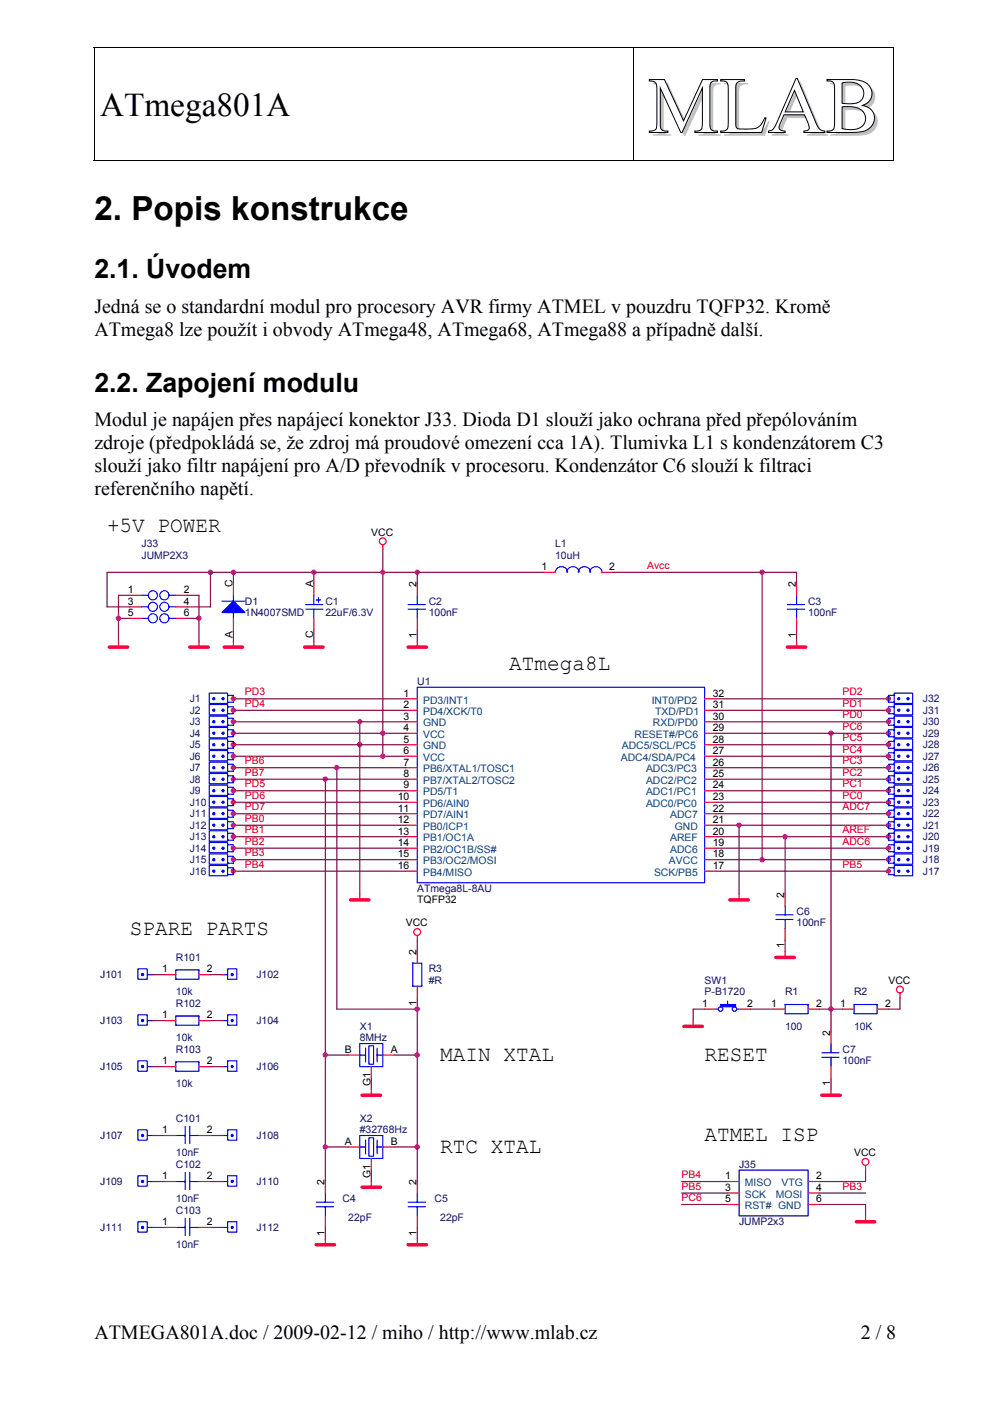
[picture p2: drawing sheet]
<svg xmlns="http://www.w3.org/2000/svg" width="210mm" height="297mm" viewBox="0 0 210 297" stroke-linecap="round" stroke-linejoin="round" font-family="sans-serif">
<g fill="#fff" stroke="#000" stroke-width=".21">
<path d="M137.7 16.9h3.2l4 8.7 4-8.7h3.2v.3a1.17 1.17 0 0 0-1.6 1.2v8.2a1.16 1.16 0 0 0 1.6 1.2v.3h-4.8v-.3a1.29 1.29 0 0 0 1.3-.3 1.29 1.29 0 0 0 .3-1.4v-7.5l-4.3 9.5h-.3l-4.3-9.5v8a1.14 1.14 0 0 0 1.6 1.2v.3h-3.9v-.3a1.29 1.29 0 0 0 1.3-.3 1.29 1.29 0 0 0 .3-1.4v-7.3a1.32 1.32 0 0 0-1.6-1.6z" fill-rule="evenodd"/>
<path d="M152.8 16.9h5.1v.3a1.36 1.36 0 0 0-1.9 1.2v8a.77 .77 0 0 0 .8 .9h2.3a2.71 2.71 0 0 0 2.8-1.8l.3-.5h.2l-.9 3.1h-8.7v-.3a1.32 1.32 0 0 0 1.6-1.7v-7.7a1.15 1.15 0 0 0-1.6-1.2z" fill-rule="evenodd"/>
<path d="M168.8 16.6h.2l4 9.3a2.25 2.25 0 0 0 1.9 1.9v.3h-4.5v-.3a.92 .92 0 0 0 1.1-.4 .92 .92 0 0 0-.1-1.1l-.8-2h-4.4l-.7 1.8a.96 .96 0 0 0 .1 1.5l.9 .2v.3h-3.6v-.3a2.38 2.38 0 0 0 1.9-2zM168.4 19.2l-1.9 4.5h3.8z" fill-rule="evenodd"/>
<path d="M175.3 16.9h5.5a4 4 0 0 1 3.9 2 2.59 2.59 0 0 1-1.8 3.5 2.77 2.77 0 0 1 2.5 2.7 2.77 2.77 0 0 1-2.5 2.8l-1.4 .2h-6.2v-.3a1.31 1.31 0 0 0 1.4-.4 1.31 1.31 0 0 0 .3-1.3v-7.2a1.3 1.3 0 0 0-.3-1.4 1.3 1.3 0 0 0-1.4-.3zM178.5 17.6v4.3a5.6 5.6 0 0 0 3.9-.5 2.31 2.31 0 0 0 .5-2.5 2.31 2.31 0 0 0-2.2-1.4l-1.1-.1zM178.5 22.7v4.6a4.3 4.3 0 0 0 4.6-.8 2.42 2.42 0 0 0-2-3.8z" fill-rule="evenodd"/>
</g>
<path d="M19.9 10h.2v.2h-.2zM189.4 10h.2v.2h-.2zM189.4 33.9h.2v.2h-.2z" fill="#000"/>
<path d="M19.9 10.1h169.7M20 10.2v23.9M134.3 10.2v23.9M189.5 10.2v23.9M19.9 34h114.3M134.4 34h55" fill="none" stroke="#000" stroke-width=".21"/>
<g fill="none" stroke="#00f" stroke-width=".24">
<path d="M30 126.2h1.5M30 128.7h1.5M30 131.1h1.5M35.8 126.2h1.5M35.8 128.7h1.5M35.8 131.1h1.5M47.1 127.4h4.8M49.5 126.2v1.2M49.5 129.9v1.2M64.8 129.2h3.7M64.8 128.2h3.7M66.5 126.2v2"/>
<path d="M66.5 129.2v1.9M67 127.2h1M67.5 126.7v1M86.5 129.2h3.7M86.5 128.2h3.7M88.5 126.2v2M88.5 129.2v1.9M120.4 121.3a1.33 1.33 0 0 0-1.4-1.2 1.33 1.33 0 0 0-1.3 1.2M122.8 121.3a1.32 1.32 0 0 0-1.3-1.2 1.32 1.32 0 0 0-1.3 1.2M125.2 121.3a1.32 1.32 0 0 0-1.3-1.2 1.32 1.32 0 0 0-1.3 1.2M127.7 121.3a1.32 1.32 0 0 0-1.4-1.2 1.32 1.32 0 0 0-1.3 1.2M166.9 129.2h3.7"/>
<path d="M166.9 128.2h3.7M168.9 126.2v2M168.9 129.2v1.9M44.4 146.9h3.9v2.2h-3.9zM44.4 149.4h3.9v2.2h-3.9zM44.4 159.1h3.9v2.2h-3.9zM44.4 151.8h3.9v2.2h-3.9zM44.4 154.2h3.9v2.2h-3.9zM44.4 156.7h3.9v2.2h-3.9zM48.3 147.4h1.2v1.5h-1.2M48.3 149.9h1.2v1.4h-1.2M48.3 159.6h1.2v1.5h-1.2"/>
<path d="M48.3 152.3h1.2v1.5h-1.2M48.3 154.7h1.2v1.5h-1.2M48.3 157.2h1.2v1.4h-1.2M88.5 145.7h60.9v41.5h-60.9zM189.6 149.4h3.9v2.2h-3.9zM189.6 154.2h3.9v2.2h-3.9zM189.6 159.1h3.9v2.2h-3.9zM189.6 156.7h3.9v2.2h-3.9zM189.6 151.8h3.9v2.2h-3.9zM189.6 146.9h3.9v2.2h-3.9zM189.6 149.9h-1.2v1.4h1.2M189.6 154.7h-1.2v1.5h1.2"/>
<path d="M189.6 159.6h-1.2v1.5h1.2M189.6 157.2h-1.2v1.4h1.2M189.6 152.3h-1.2v1.5h1.2M189.6 147.4h-1.2v1.5h1.2M44.4 161.6h3.9v2.1h-3.9zM44.4 178.6h3.9v2.2h-3.9zM44.4 176.2h3.9v2.2h-3.9zM44.4 171.3h3.9v2.2h-3.9zM44.4 164h3.9v2.2h-3.9zM44.4 173.7h3.9v2.2h-3.9zM44.4 166.4h3.9v2.2h-3.9zM44.4 168.9h3.9v2.2h-3.9z"/>
<path d="M48.3 162.1h1.2v1.4h-1.2M48.3 179.1h1.2v1.5h-1.2M48.3 176.7h1.2v1.4h-1.2M48.3 171.8h1.2v1.4h-1.2M48.3 164.5h1.2v1.4h-1.2M48.3 174.2h1.2v1.5h-1.2M48.3 166.9h1.2v1.5h-1.2M48.3 169.4h1.2v1.4h-1.2M189.6 178.6h3.9v2.2h-3.9zM189.6 171.3h3.9v2.2h-3.9zM189.6 164h3.9v2.2h-3.9zM189.6 161.6h3.9v2.1h-3.9z"/>
<path d="M189.6 176.2h3.9v2.2h-3.9zM189.6 173.7h3.9v2.2h-3.9zM189.6 168.9h3.9v2.2h-3.9zM189.6 166.4h3.9v2.2h-3.9zM189.6 179.1h-1.2v1.5h1.2M189.6 171.8h-1.2v1.4h1.2M189.6 164.5h-1.2v1.4h1.2M189.6 162.1h-1.2v1.4h1.2M189.6 176.7h-1.2v1.4h1.2M189.6 174.2h-1.2v1.5h1.2M189.6 169.4h-1.2v1.4h1.2M189.6 166.9h-1.2v1.5h1.2"/>
<path d="M44.4 181.1h3.9v2.1h-3.9zM44.4 183.5h3.9v2.2h-3.9zM48.3 181.5h1.2v1.5h-1.2M48.3 184h1.2v1.4h-1.2M164.5 194.9h3.6M164.5 194h3.6M166.5 192v2M166.5 194.9v2M189.6 183.5h3.9v2.2h-3.9zM189.6 181.1h3.9v2.1h-3.9zM189.6 184h-1.2v1.4h1.2M189.6 181.5h-1.2v1.5h1.2"/>
<path d="M29.3 205.4h1.9v2.2h-1.9zM29.3 215.2h1.9v2.2h-1.9zM31.2 206.7h1.2M31.2 216.4h1.2M37.3 205.7h4.9v1.9h-4.9zM37.3 215.4h4.9v2h-4.9zM47.1 206.7h1.2M47.1 216.4h1.2M48.3 215.2h1.9v2.2h-1.9zM48.3 205.4h1.9v2.2h-1.9zM87.5 204.2h2v4.9h-2zM151.8 214h.5"/>
<path d="M154.3 212.2v.8M156.2 214h.5M166.5 213h4.8v1.9h-4.8zM181.1 213h4.8v1.9h-4.8zM29.3 239.5h1.9v2.2h-1.9zM29.3 224.9h1.9v2.2h-1.9zM31.2 226.1h1.2M37.3 225.1h4.9v2h-4.9zM39.2 238.8v3.7M40.2 238.8v3.7M47.1 226.1h1.2M48.3 224.9h1.9v2.2h-1.9z"/>
<path d="M48.3 239.5h1.9v2.2h-1.9zM76.3 221.3h4.9v4.8h-4.9zM76.3 223.7h1.2M77.5 222.2v2.9M78.2 221.7h1v3.9h-1zM79.9 222.2v2.9M79.9 223.7h1.3M174.2 224.2h3.7M174.2 223.2h3.7M176.2 221.3v1.9M176.2 224.2v1.9M29.3 249.3h1.9v2.2h-1.9z"/>
<path d="M29.3 259h1.9v2.2h-1.9zM31.2 250.5h1.2M31.2 240.7h1.2M37.3 250.5h1.9M37.3 240.7h1.9M39.2 248.6v3.6M39.2 258.3v3.7M40.2 250.5h2M40.2 248.6v3.6M40.2 258.3v3.7M40.2 240.7h2M47.1 250.5h1.2"/>
<path d="M47.1 240.7h1.2M48.3 259h1.9v2.2h-1.9zM48.3 249.3h1.9v2.2h-1.9zM67 255.9h3.7M67 254.9h3.7M69 252.9v2M69 255.9v1.9M76.3 240.7h4.9v4.9h-4.9zM76.3 243.2h1.2M77.5 241.7v2.9M78.2 241.2h1v3.9h-1zM79.9 243.2h1.3"/>
<path d="M79.9 241.7v2.9M86.5 255.9h3.7M86.5 254.9h3.7M88.5 252.9v2M88.5 255.9v1.9M156.7 248.1h14.6v9.7h-14.6zM31.2 260.2h1.2M37.3 260.2h1.9M40.2 260.2h2M47.1 260.2h1.2"/>
<circle cx="32.4" cy="126.2" r=".97"/>
<circle cx="32.4" cy="131.1" r=".96"/>
<circle cx="32.4" cy="128.7" r=".96"/>
<circle cx="34.8" cy="126.2" r=".97"/>
<circle cx="34.9" cy="128.7" r=".96"/>
<circle cx="34.9" cy="131.1" r=".96"/>
<circle cx="152.8" cy="213.9" r=".48"/>
<circle cx="155.7" cy="213.9" r=".48"/>
</g>
<g fill="#00f" stroke="#00f" stroke-width=".24">
<path d="M152.8 213h3.2v.4h-3.2z" fill-rule="evenodd"/>
<path d="M47.1 129.9l2.4-2.5 2.4 2.5z" fill-rule="evenodd"/>
<circle cx="47.3" cy="148.1" r=".23"/>
<circle cx="45.3" cy="148.1" r=".23"/>
<circle cx="47.3" cy="162.8" r=".23"/>
<circle cx="45.3" cy="162.8" r=".23"/>
<circle cx="190.6" cy="179.8" r=".23"/>
<circle cx="192.5" cy="179.8" r=".23"/>
<circle cx="47.3" cy="150.6" r=".23"/>
<circle cx="45.3" cy="150.6" r=".23"/>
<circle cx="30.2" cy="250.5" r=".23"/>
<circle cx="47.3" cy="179.8" r=".23"/>
<circle cx="45.3" cy="179.8" r=".23"/>
<circle cx="190.6" cy="172.5" r=".23"/>
<circle cx="192.5" cy="172.5" r=".23"/>
<circle cx="190.6" cy="150.6" r=".23"/>
<circle cx="192.5" cy="150.6" r=".23"/>
<circle cx="47.3" cy="160.3" r=".23"/>
<circle cx="45.3" cy="160.3" r=".23"/>
<circle cx="47.3" cy="182.3" r=".23"/>
<circle cx="45.3" cy="182.3" r=".23"/>
<circle cx="30.2" cy="240.8" r=".23"/>
<circle cx="190.6" cy="165.2" r=".23"/>
<circle cx="192.5" cy="165.2" r=".23"/>
<circle cx="47.3" cy="177.4" r=".23"/>
<circle cx="45.3" cy="177.4" r=".23"/>
<circle cx="47.3" cy="153" r=".23"/>
<circle cx="45.3" cy="153" r=".23"/>
<circle cx="190.6" cy="184.7" r=".23"/>
<circle cx="192.5" cy="184.7" r=".23"/>
<circle cx="190.6" cy="162.8" r=".23"/>
<circle cx="192.5" cy="162.8" r=".23"/>
<circle cx="190.6" cy="177.4" r=".23"/>
<circle cx="192.5" cy="177.4" r=".23"/>
<circle cx="30.2" cy="206.6" r=".23"/>
<circle cx="47.3" cy="155.5" r=".23"/>
<circle cx="45.3" cy="155.5" r=".23"/>
<circle cx="190.6" cy="174.9" r=".23"/>
<circle cx="192.5" cy="174.9" r=".23"/>
<circle cx="47.3" cy="172.5" r=".23"/>
<circle cx="45.3" cy="172.5" r=".23"/>
<circle cx="190.6" cy="155.5" r=".23"/>
<circle cx="192.5" cy="155.5" r=".23"/>
<circle cx="30.2" cy="260.2" r=".23"/>
<circle cx="49.2" cy="260.2" r=".23"/>
<circle cx="190.6" cy="160.3" r=".23"/>
<circle cx="192.5" cy="160.3" r=".23"/>
<circle cx="47.3" cy="165.2" r=".23"/>
<circle cx="45.3" cy="165.2" r=".23"/>
<circle cx="190.6" cy="170.1" r=".23"/>
<circle cx="192.5" cy="170.1" r=".23"/>
<circle cx="47.3" cy="174.9" r=".23"/>
<circle cx="45.3" cy="174.9" r=".23"/>
<circle cx="30.2" cy="216.4" r=".24"/>
<circle cx="49.2" cy="216.4" r=".24"/>
<circle cx="47.3" cy="167.6" r=".23"/>
<circle cx="45.3" cy="167.6" r=".23"/>
<circle cx="190.6" cy="157.9" r=".23"/>
<circle cx="192.5" cy="157.9" r=".23"/>
<circle cx="47.3" cy="184.7" r=".23"/>
<circle cx="45.3" cy="184.7" r=".23"/>
<circle cx="190.6" cy="167.6" r=".23"/>
<circle cx="192.5" cy="167.6" r=".23"/>
<circle cx="47.3" cy="170.1" r=".23"/>
<circle cx="45.3" cy="170.1" r=".23"/>
<circle cx="30.2" cy="226.1" r=".23"/>
<circle cx="190.6" cy="153" r=".23"/>
<circle cx="192.5" cy="153" r=".23"/>
<circle cx="49.2" cy="206.6" r=".23"/>
<circle cx="47.3" cy="157.9" r=".23"/>
<circle cx="45.3" cy="157.9" r=".23"/>
<circle cx="190.6" cy="148.1" r=".23"/>
<circle cx="192.5" cy="148.1" r=".23"/>
<circle cx="190.6" cy="182.3" r=".23"/>
<circle cx="192.5" cy="182.3" r=".23"/>
<circle cx="49.2" cy="226.1" r=".23"/>
<circle cx="49.2" cy="250.5" r=".23"/>
<circle cx="49.2" cy="240.8" r=".23"/>
</g>
<g fill="none" stroke="#f00" stroke-width=".24">
<path d="M81.2 115.5v1M25.1 136v1.2M27.6 126.2h2.4M27.6 128.7h2.4M27.6 131.1h2.4M37.3 126.2h2.5M37.3 128.7h2.5M37.3 131.1h2.5M42.2 136v1.2M49.5 123.8v2.4M49.5 131.1v2.4M49.5 136v1.2"/>
<path d="M66.5 123.8v2.4M66.5 131.1v2.4M66.5 136v1.2M88.5 123.8v2.4M88.5 131.1v2.4M88.5 136v1.2M115.3 121.3h2.4M127.5 121.3h2.4M168.9 123.8v2.4M168.9 131.1v2.4M168.9 136v1.2M49.5 148.2h.1"/>
<path d="M49.5 150.6h.1M49.5 153h.1M49.5 155.5h.1M49.5 157.9h.1M86 155.5h2.5M86 153h2.5M86 150.6h2.5M86 148.2h2.5M86 157.9h2.5M149.4 155.5h2.4M149.4 153h2.4M149.4 150.6h2.4"/>
<path d="M149.4 148.2h2.4M149.4 157.9h2.4M188.4 150.6h.1M188.4 155.5h.1M188.4 157.9h.1M188.4 153h.1M188.4 148.2h.1M49.5 162.8h.1M49.5 179.8h.1M49.5 160.3h.1M49.5 177.4h.1M49.5 172.5h.1"/>
<path d="M49.5 165.2h.1M49.5 175h.1M49.5 167.7h.1M49.5 170.1h.1M86 162.8h2.5M86 165.2h2.5M86 167.7h2.5M86 170.1h2.5M86 172.5h2.5M86 175h2.5M86 177.4h2.5M86 179.8h2.5"/>
<path d="M86 160.3h2.5M149.4 162.8h2.4M149.4 165.2h2.4M149.4 167.7h2.4M149.4 170.1h2.4M149.4 172.5h2.4M149.4 175h2.4M149.4 177.4h2.4M149.4 179.8h2.4M149.4 160.3h2.4M188.4 179.8h.1M188.4 172.5h.1"/>
<path d="M188.4 165.2h.1M188.4 162.8h.1M188.4 177.4h.1M188.4 175h.1M188.4 160.3h.1M188.4 170.1h.1M188.4 167.7h.1M49.5 182.3h.1M49.5 184.7h.1M76.3 189.6v1.2M86 182.3h2.5M86 184.7h2.5"/>
<path d="M88.5 198.4v.9M149.4 182.3h2.4M149.4 184.7h2.4M156.7 189.6v1.2M166.5 189.6v2.4M166.5 196.9v2.4M188.4 184.7h.1M188.4 182.3h.1M32.4 206.7h.1M32.4 216.4h.1M34.9 206.7h2.4M34.9 216.4h2.4"/>
<path d="M42.2 206.7h2.4M42.2 216.4h2.4M47.1 216.4h.1M47.1 206.7h.1M88.5 201.8v2.4M88.5 209.1v2.4M147 216.4v1.2M149.4 214h2.4M156.7 214h2.4M164 214h2.5M166.5 201.8v1.2M171.3 214h2.5"/>
<path d="M176.2 218.8v2.5M178.6 214h2.5M185.9 214h2.5M190.8 210.5v1M32.4 226.1h.1M34.9 226.1h2.4M42.2 226.1h2.4M47.1 226.1h.1M73.9 223.7h2.4M78.7 226.1v2.5M78.7 231v1.2M81.2 223.7h2.4"/>
<path d="M176.2 226.1v2.5M176.2 231v1.2M32.4 250.5h.1M32.4 240.7h.1M34.9 250.5h2.4M34.9 240.7h2.4M42.2 250.5h2.4M42.2 240.7h2.4M47.1 250.5h.1M47.1 240.7h.1M69 250.5v2.4M69 257.8v2.4"/>
<path d="M73.9 243.2h2.4M78.7 245.6v2.5M78.7 250.5v1.2M81.2 243.2h2.4M88.5 250.5v2.4M88.5 257.8v2.4M154.3 250.5h2.4M154.3 252.9h2.4M154.3 255.4h2.4M171.3 250.5h2.5M171.3 252.9h2.5M171.3 255.4h2.5"/>
<path d="M183.5 247.1v1M183.5 257.8v1.2M32.4 260.2h.1M34.9 260.2h2.4M42.2 260.2h2.4M47.1 260.2h.1M69 262.7v1.2M88.5 262.7v1.2"/>
<circle cx="81.2" cy="114.8" r=".72"/>
<circle cx="88.5" cy="197.6" r=".72"/>
<circle cx="190.8" cy="209.8" r=".73"/>
<circle cx="183.5" cy="246.3" r=".72"/>
</g>
<g fill="none" stroke="#800040" stroke-width=".24">
<path d="M81.2 116.5v43.8M25.1 131.1h2.5M27.6 126.2h-2.5v9.8M39.8 126.2h2.4v9.8M39.8 131.1h2.4M44.6 121.3v7.4h-4.8M49.5 121.3v2.5M49.5 133.5v2.5M66.5 121.3v2.5M66.5 133.5v2.5M88.5 121.3v2.5M88.5 133.5v2.5"/>
<path d="M115.3 121.3h-92.6v7.4h4.9M129.9 121.3h39v2.5M161.6 121.3v61M168.9 133.5v2.5M49.5 148.2h36.5M49.5 155.5h36.5M49.5 153h36.5M49.5 150.6h36.5M49.5 157.9h36.5M76.3 153v36.6M151.8 148.2h36.6M151.8 155.5h36.6"/>
<path d="M151.8 153h36.6M151.8 150.6h36.6M151.8 157.9h36.6M176.2 155.5v63.3M49.5 162.8h36.5M49.5 170.1h36.5M49.5 160.3h36.5M49.5 165.2h36.5M49.5 175h36.5M49.5 177.4h36.5M49.5 179.8h36.5M49.5 167.7h36.5"/>
<path d="M49.5 172.5h36.5M69 165.2v85.3M71.4 162.8v51.2h17.1M151.8 162.8h36.6M151.8 170.1h36.6M151.8 160.3h36.6M151.8 165.2h36.6M151.8 175h36.6M151.8 177.4h36.6M151.8 179.8h36.6M151.8 167.7h36.6M151.8 172.5h36.6"/>
<path d="M156.7 175v14.6M166.5 177.4v12.2M49.5 182.3h36.5M49.5 184.7h36.5M88.5 199.3v2.5M151.8 182.3h36.6M151.8 184.7h36.6M166.5 199.3v2.5M32.4 216.4h2.5M32.4 206.7h2.5M44.6 216.4h2.5M44.6 206.7h2.5"/>
<path d="M88.5 211.5v39M149.4 214h-2.4v2.4M159.1 214h4.9M173.8 214h4.8M190.8 211.5v2.5h-2.4M32.4 226.1h2.5M44.6 226.1h2.5M69 223.7h4.9M78.7 228.6v2.4M83.6 223.7h4.9M176.2 228.6v2.4M32.4 240.7h2.5"/>
<path d="M32.4 250.5h2.5M44.6 240.7h2.5M44.6 250.5h2.5M69 243.2h4.9M78.7 248.1v2.4M83.6 243.2h4.9M144.5 250.5h9.8M144.5 252.9h9.8M144.5 255.4h9.8M173.8 255.4h9.7v2.4M173.8 252.9h9.7M183.5 248.1v2.4h-9.7"/>
<path d="M32.4 260.2h2.5M44.6 260.2h2.5M69 260.2v2.5M88.5 260.2v2.5"/>
</g>
<g fill="#f0f" stroke="#f0f" stroke-width=".24">
<circle cx="176.2" cy="155.5" r=".48"/>
<circle cx="176.2" cy="213.9" r=".48"/>
<circle cx="49.5" cy="162.8" r=".48"/>
<circle cx="49.5" cy="170.1" r=".48"/>
<circle cx="42.2" cy="131.1" r=".48"/>
<circle cx="188.4" cy="148.2" r=".48"/>
<circle cx="44.6" cy="121.3" r=".48"/>
<circle cx="188.4" cy="165.2" r=".48"/>
<circle cx="66.5" cy="121.3" r=".48"/>
<circle cx="188.4" cy="175" r=".48"/>
<circle cx="188.4" cy="177.4" r=".48"/>
<circle cx="188.4" cy="155.5" r=".48"/>
<circle cx="49.5" cy="179.8" r=".48"/>
<circle cx="188.4" cy="170.1" r=".48"/>
<circle cx="69" cy="165.2" r=".48"/>
<circle cx="161.6" cy="121.3" r=".48"/>
<circle cx="49.5" cy="165.2" r=".48"/>
<circle cx="76.3" cy="157.9" r=".48"/>
<circle cx="49.5" cy="153" r=".48"/>
<circle cx="76.3" cy="153" r=".48"/>
<circle cx="49.5" cy="150.6" r=".48"/>
<circle cx="49.5" cy="155.5" r=".48"/>
<circle cx="69" cy="223.7" r=".48"/>
<circle cx="69" cy="243.2" r=".48"/>
<circle cx="49.5" cy="160.3" r=".48"/>
<circle cx="81.2" cy="160.3" r=".48"/>
<circle cx="49.5" cy="177.4" r=".48"/>
<circle cx="88.5" cy="121.3" r=".48"/>
<circle cx="156.7" cy="175" r=".48"/>
<circle cx="49.5" cy="121.3" r=".48"/>
<circle cx="161.6" cy="182.3" r=".48"/>
<circle cx="188.4" cy="150.6" r=".48"/>
<circle cx="188.4" cy="162.8" r=".48"/>
<circle cx="188.4" cy="160.3" r=".48"/>
<circle cx="188.4" cy="167.6" r=".48"/>
<circle cx="88.5" cy="223.7" r=".48"/>
<circle cx="88.5" cy="243.2" r=".48"/>
<circle cx="49.5" cy="172.5" r=".48"/>
<circle cx="88.5" cy="213.9" r=".48"/>
<circle cx="188.4" cy="182.3" r=".48"/>
<circle cx="49.5" cy="157.9" r=".48"/>
<circle cx="49.5" cy="148.2" r=".48"/>
<circle cx="49.5" cy="184.7" r=".48"/>
<circle cx="188.4" cy="184.7" r=".48"/>
<circle cx="71.4" cy="162.8" r=".48"/>
<circle cx="49.5" cy="182.3" r=".48"/>
<circle cx="25.1" cy="131.1" r=".48"/>
<circle cx="188.4" cy="172.5" r=".48"/>
<circle cx="49.5" cy="167.6" r=".48"/>
<circle cx="81.2" cy="121.3" r=".48"/>
<circle cx="81.2" cy="155.5" r=".48"/>
<circle cx="49.5" cy="175" r=".48"/>
<circle cx="188.4" cy="179.8" r=".48"/>
<circle cx="188.4" cy="157.9" r=".48"/>
<circle cx="166.4" cy="177.4" r=".48"/>
<circle cx="188.4" cy="153" r=".48"/>
</g>
<g fill="none" stroke="#f00" stroke-width=".73">
<path d="M23.2 137.2h3.9M40.2 137.2h3.9M47.5 137.2h3.9M64.6 137.2h3.9M86.5 137.2h3.9M166.9 137.2h3.9M74.3 190.8h3.9M154.7 190.8h3.9M145 217.6h3.9M164.5 203h3.9M76.8 232.2h3.9M174.2 232.2h3.9"/>
<path d="M76.8 251.7h3.9M181.6 259h3.9M67 263.9h3.9M86.5 263.9h3.9"/>
</g>
<text font-size="16.9" fill="#c0c0c0" x="138.1" y="28.8">MLAB</text>
<g font-size="7">
<text x="21.2" y="24.6">ATmega801A</text>
<text x="20" y="46.6">2. Popis konstrukce</text>
</g>
<g font-size="5.7">
<text x="20" y="59">2.1. Úvodem</text>
<text x="20" y="83">2.2. Zapojení modulu</text>
</g>
<g font-size="4.6">
<text x="22.7" y="112.9">+5V POWER</text>
<text x="108" y="142.1">ATmega8L</text>
<text x="27.6" y="198.1">SPARE PARTS</text>
<text x="93.3" y="224.9">MAIN XTAL</text>
<text x="149.4" y="224.9">RESET</text>
<text x="93.3" y="244.4">RTC XTAL</text>
<text x="149.4" y="242">ATMEL ISP</text>
</g>
<g font-size="4.2">
<text x="20" y="66.3">Jedná se o standardní modul pro procesory AVR firmy ATMEL v pouzdru TQFP32. Kromě</text>
<text x="20" y="71.1">ATmega8 lze použít i obvody ATmega48, ATmega68, ATmega88 a případně další.</text>
<text x="20" y="95.1">zdroje (předpokládá se, že zdroj má proudové omezení cca 1A). Tlumivka L1 s kondenzátorem C3</text>
<text x="20" y="90.3">Modul je napájen přes napájecí konektor J33. Dioda D1 slouží jako ochrana před přepólováním</text>
<text x="20" y="100">slouží jako filtr napájení pro A/D převodník v procesoru. Kondenzátor C6 slouží k filtraci</text>
<text x="20" y="104.9">referenčního napětí.</text>
<text x="20" y="283.9">ATMEGA801A.doc / 2009-02-12 / miho / http://www.mlab.cz</text>
<text x="182.5" y="283.9">2 / 8</text>
</g>
<g font-size="2.2">
<text x="78.7" y="113.6">VCC</text>
<text x="27.1" y="125.8">1</text>
<text x="39" y="125.8">2</text>
<text x="49.3" y="124.5" transform="rotate(-90 49.3 124.5)">C</text>
<text x="66.4" y="124.5" transform="rotate(-90 66.4 124.5)">A</text>
<text x="88.3" y="124.5" transform="rotate(-90 88.3 124.5)">2</text>
<text x="114.8" y="120.9">1</text>
<text x="129.2" y="120.9">2</text>
<text x="168.7" y="124.5" transform="rotate(-90 168.7 124.5)">2</text>
<text x="27.1" y="128.2">3</text>
<text x="27.1" y="130.6">5</text>
<text x="39" y="128.2">4</text>
<text x="39" y="130.6">6</text>
<text x="49.3" y="135.2" transform="rotate(-90 49.3 135.2)">A</text>
<text x="66.4" y="135.2" transform="rotate(-90 66.4 135.2)">C</text>
<text x="88.3" y="135.2" transform="rotate(-90 88.3 135.2)">1</text>
<text x="168.7" y="135.2" transform="rotate(-90 168.7 135.2)">1</text>
<text x="85.6" y="147.7">1</text>
<text x="151.1" y="147.7">32</text>
<text x="85.6" y="150.1">2</text>
<text x="85.6" y="155">4</text>
<text x="85.6" y="152.6">3</text>
<text x="151.1" y="155">29</text>
<text x="151.1" y="152.6">30</text>
<text x="151.1" y="150.1">31</text>
<text x="85.6" y="157.4">5</text>
<text x="85.6" y="159.9">6</text>
<text x="151.1" y="159.9">27</text>
<text x="151.1" y="157.4">28</text>
<text x="85.6" y="162.3">7</text>
<text x="85.6" y="164.7">8</text>
<text x="85.6" y="167.2">9</text>
<text x="151.1" y="167.2">24</text>
<text x="151.1" y="164.7">25</text>
<text x="151.1" y="162.3">26</text>
<text x="84.3" y="169.6">10</text>
<text x="84.3" y="172.1">11</text>
<text x="151.1" y="169.6">23</text>
<text x="151.1" y="172.1">22</text>
<text x="84.3" y="174.5">12</text>
<text x="84.3" y="176.9">13</text>
<text x="84.3" y="179.4">14</text>
<text x="151.1" y="176.9">20</text>
<text x="151.1" y="174.5">21</text>
<text x="151.1" y="179.4">19</text>
<text x="84.3" y="181.8">15</text>
<text x="84.3" y="184.2">16</text>
<text x="151.1" y="184.2">17</text>
<text x="151.1" y="181.8">18</text>
<text x="88.5" y="191.6">TQFP32</text>
<text x="166.3" y="190.3" transform="rotate(-90 166.3 190.3)">2</text>
<text x="86" y="196.4">VCC</text>
<text x="88.3" y="202.5" transform="rotate(-90 88.3 202.5)">2</text>
<text x="166.3" y="201" transform="rotate(-90 166.3 201)">1</text>
<text x="34.4" y="206.2">1</text>
<text x="43.9" y="206.2">2</text>
<text x="188.4" y="208.6">VCC</text>
<text x="34.4" y="215.9">1</text>
<text x="43.9" y="215.9">2</text>
<text x="88.3" y="213.2" transform="rotate(-90 88.3 213.2)">1</text>
<text x="148.9" y="213.5">1</text>
<text x="158.4" y="213.5">2</text>
<text x="163.5" y="213.5">1</text>
<text x="173" y="213.5">2</text>
<text x="178.1" y="213.5">1</text>
<text x="187.6" y="213.5">2</text>
<text x="176" y="219.6" transform="rotate(-90 176 219.6)">2</text>
<text x="34.4" y="225.7">1</text>
<text x="43.9" y="225.7">2</text>
<text x="73.1" y="223.2">B</text>
<text x="82.9" y="223.2">A</text>
<text x="78.6" y="230.3" transform="rotate(-90 78.6 230.3)">G1</text>
<text x="176" y="230.3" transform="rotate(-90 176 230.3)">1</text>
<text x="34.4" y="240.3">1</text>
<text x="43.9" y="240.3">2</text>
<text x="73.1" y="242.7">A</text>
<text x="82.9" y="242.7">B</text>
<text x="181.1" y="245.2">VCC</text>
<text x="34.4" y="250">1</text>
<text x="43.9" y="250">2</text>
<text x="68.8" y="251.2" transform="rotate(-90 68.8 251.2)">2</text>
<text x="78.6" y="249.8" transform="rotate(-90 78.6 249.8)">G1</text>
<text x="88.3" y="251.2" transform="rotate(-90 88.3 251.2)">2</text>
<text x="153.8" y="250">1</text>
<text x="173" y="250">2</text>
<text x="153.8" y="252.5">3</text>
<text x="153.8" y="254.9">5</text>
<text x="173" y="252.5">4</text>
<text x="173" y="254.9">6</text>
<text x="34.4" y="259.8">1</text>
<text x="43.9" y="259.8">2</text>
<text x="68.8" y="262" transform="rotate(-90 68.8 262)">1</text>
<text x="88.3" y="262" transform="rotate(-90 88.3 262)">1</text>
</g>
<g font-size="2.2" fill="#000080">
<text x="30" y="116">J33</text>
<text x="30" y="118.4">JUMP2X3</text>
<text x="117.7" y="116">L1</text>
<text x="117.7" y="118.4">10uH</text>
<text x="51.9" y="128.2">D1</text>
<text x="51.9" y="130.6">1N4007SMD</text>
<text x="69" y="128.2">C1</text>
<text x="69" y="130.6">22uF/6.3V</text>
<text x="90.9" y="128.2">C2</text>
<text x="90.9" y="130.6">100nF</text>
<text x="171.3" y="128.2">C3</text>
<text x="171.3" y="130.6">100nF</text>
<text x="40.2" y="148.9">J1</text>
<text x="88.5" y="145.2">U1</text>
<text x="195.7" y="148.9">J32</text>
<text x="40.2" y="151.3">J2</text>
<text x="40.2" y="153.8">J3</text>
<text x="195.7" y="151.3">J31</text>
<text x="195.7" y="153.8">J30</text>
<text x="40.2" y="161.1">J6</text>
<text x="40.2" y="156.2">J4</text>
<text x="40.2" y="158.6">J5</text>
<text x="195.7" y="156.2">J29</text>
<text x="195.7" y="161.1">J27</text>
<text x="195.7" y="158.6">J28</text>
<text x="40.2" y="163.5">J7</text>
<text x="40.2" y="166">J8</text>
<text x="195.7" y="166">J25</text>
<text x="195.7" y="163.5">J26</text>
<text x="40.2" y="173.3">J11</text>
<text x="40.2" y="168.4">J9</text>
<text x="40.2" y="170.8">J10</text>
<text x="195.7" y="173.3">J22</text>
<text x="195.7" y="170.8">J23</text>
<text x="195.7" y="168.4">J24</text>
<text x="40.2" y="178.1">J13</text>
<text x="40.2" y="175.7">J12</text>
<text x="195.7" y="178.1">J20</text>
<text x="195.7" y="175.7">J21</text>
<text x="40.2" y="180.6">J14</text>
<text x="40.2" y="183">J15</text>
<text x="40.2" y="185.5">J16</text>
<text x="195.7" y="180.6">J19</text>
<text x="195.7" y="185.5">J17</text>
<text x="195.7" y="183">J18</text>
<text x="88.5" y="189.1">ATmega8L-8AU</text>
<text x="168.9" y="194">C6</text>
<text x="168.9" y="196.4">100nF</text>
<text x="37.3" y="203.7">R101</text>
<text x="21.2" y="207.4">J101</text>
<text x="54.4" y="207.4">J102</text>
<text x="90.9" y="206.2">R3</text>
<text x="90.9" y="208.6">#R</text>
<text x="149.4" y="208.6">SW1</text>
<text x="37.3" y="211.1">10k</text>
<text x="37.3" y="213.5">R102</text>
<text x="149.4" y="211.1">P-B1720</text>
<text x="166.5" y="211.1">R1</text>
<text x="181.1" y="211.1">R2</text>
<text x="21.2" y="217.1">J103</text>
<text x="37.3" y="220.8">10k</text>
<text x="54.4" y="217.1">J104</text>
<text x="76.3" y="218.4">X1</text>
<text x="76.3" y="220.8">8MHz</text>
<text x="166.5" y="218.4">100</text>
<text x="181.1" y="218.4">10K</text>
<text x="21.2" y="226.9">J105</text>
<text x="37.3" y="223.2">R103</text>
<text x="54.4" y="226.9">J106</text>
<text x="178.6" y="223.2">C7</text>
<text x="178.6" y="225.7">100nF</text>
<text x="37.3" y="230.5">10k</text>
<text x="37.3" y="237.8">C101</text>
<text x="76.3" y="237.8">X2</text>
<text x="21.2" y="241.5">J107</text>
<text x="37.3" y="245.2">10nF</text>
<text x="54.4" y="241.5">J108</text>
<text x="76.3" y="240.3">#32768Hz</text>
<text x="21.2" y="251.2">J109</text>
<text x="37.3" y="247.6">C102</text>
<text x="54.4" y="251.2">J110</text>
<text x="156.7" y="247.6">J35</text>
<text x="37.3" y="254.9">10nF</text>
<text x="37.3" y="257.3">C103</text>
<text x="72.6" y="254.9">C4</text>
<text x="92.1" y="254.9">C5</text>
<text x="21.2" y="261">J111</text>
<text x="54.4" y="261">J112</text>
<text x="73.9" y="258.8">22pF</text>
<text x="93.3" y="258.8">22pF</text>
<text x="156.7" y="259.8">JUMP2x3</text>
<text x="37.3" y="264.6">10nF</text>
</g>
<g font-size="2.2" fill="#f00">
<text x="137.2" y="120.7">Avcc</text>
<text x="51.9" y="147.4">PD3</text>
<text x="51.9" y="149.9">PD4</text>
<text x="178.6" y="149.9">PD1</text>
<text x="178.6" y="147.4">PD2</text>
<text x="178.6" y="152.3">PD0</text>
<text x="178.6" y="154.7">PC6</text>
<text x="178.6" y="157.2">PC5</text>
<text x="178.6" y="159.6">PC4</text>
<text x="51.9" y="166.9">PD5</text>
<text x="51.9" y="164.5">PB7</text>
<text x="51.9" y="162.1">PB6</text>
<text x="178.6" y="164.5">PC2</text>
<text x="178.6" y="166.9">PC1</text>
<text x="178.6" y="162.1">PC3</text>
<text x="51.9" y="171.8">PD7</text>
<text x="51.9" y="169.4">PD6</text>
<text x="178.6" y="169.4">PC0</text>
<text x="178.6" y="171.8">ADC7</text>
<text x="51.9" y="174.2">PB0</text>
<text x="51.9" y="179.1">PB2</text>
<text x="51.9" y="176.7">PB1</text>
<text x="178.6" y="179.1">ADC6</text>
<text x="178.6" y="176.7">AREF</text>
<text x="51.9" y="184">PB4</text>
<text x="51.9" y="181.6">PB3</text>
<text x="178.6" y="184">PB5</text>
<text x="144.5" y="249.8">PB4</text>
<text x="144.5" y="254.7">PC6</text>
<text x="144.5" y="252.2">PB5</text>
<text x="178.6" y="252.2">PB3</text>
</g>
<g font-size="2.2" fill="#004080">
<text x="89.7" y="149.2">PD3/INT1</text>
<text x="138.2" y="149.2">INT0/PD2</text>
<text x="89.7" y="151.6">PD4/XCK/T0</text>
<text x="89.7" y="154">GND</text>
<text x="138.4" y="154">RXD/PD0</text>
<text x="138.9" y="151.6">TXD/PD1</text>
<text x="89.7" y="156.5">VCC</text>
<text x="89.7" y="158.9">GND</text>
<text x="89.7" y="161.3">VCC</text>
<text x="131.6" y="161.3">ADC4/SDA/PC4</text>
<text x="131.8" y="158.9">ADC5/SCL/PC5</text>
<text x="134.5" y="156.5">RESET#/PC6</text>
<text x="89.7" y="163.8">PB6/XTAL1/TOSC1</text>
<text x="89.7" y="166.2">PB7/XTAL2/TOSC2</text>
<text x="137" y="166.2">ADC2/PC2</text>
<text x="137" y="163.8">ADC3/PC3</text>
<text x="89.7" y="168.6">PD5/T1</text>
<text x="89.7" y="171.1">PD6/AIN0</text>
<text x="89.7" y="173.5">PD7/AIN1</text>
<text x="137" y="171.1">ADC0/PC0</text>
<text x="137" y="168.6">ADC1/PC1</text>
<text x="142.1" y="173.5">ADC7</text>
<text x="89.7" y="176">PB0/ICP1</text>
<text x="89.7" y="178.4">PB1/OC1A</text>
<text x="142.1" y="178.4">AREF</text>
<text x="143.1" y="176">GND</text>
<text x="89.7" y="180.8">PB2/OC1B/SS#</text>
<text x="89.7" y="183.3">PB3/OC2/MOSI</text>
<text x="89.7" y="185.7">PB4/MISO</text>
<text x="138.7" y="185.7">SCK/PB5</text>
<text x="141.8" y="183.3">AVCC</text>
<text x="142.1" y="180.8">ADC6</text>
<text x="157.9" y="251.5">MISO</text>
<text x="165.7" y="251.5">VTG</text>
<text x="157.9" y="253.9">SCK</text>
<text x="157.9" y="256.4">RST# GND</text>
<text x="164.5" y="253.9">MOSI</text>
</g>
</svg>
